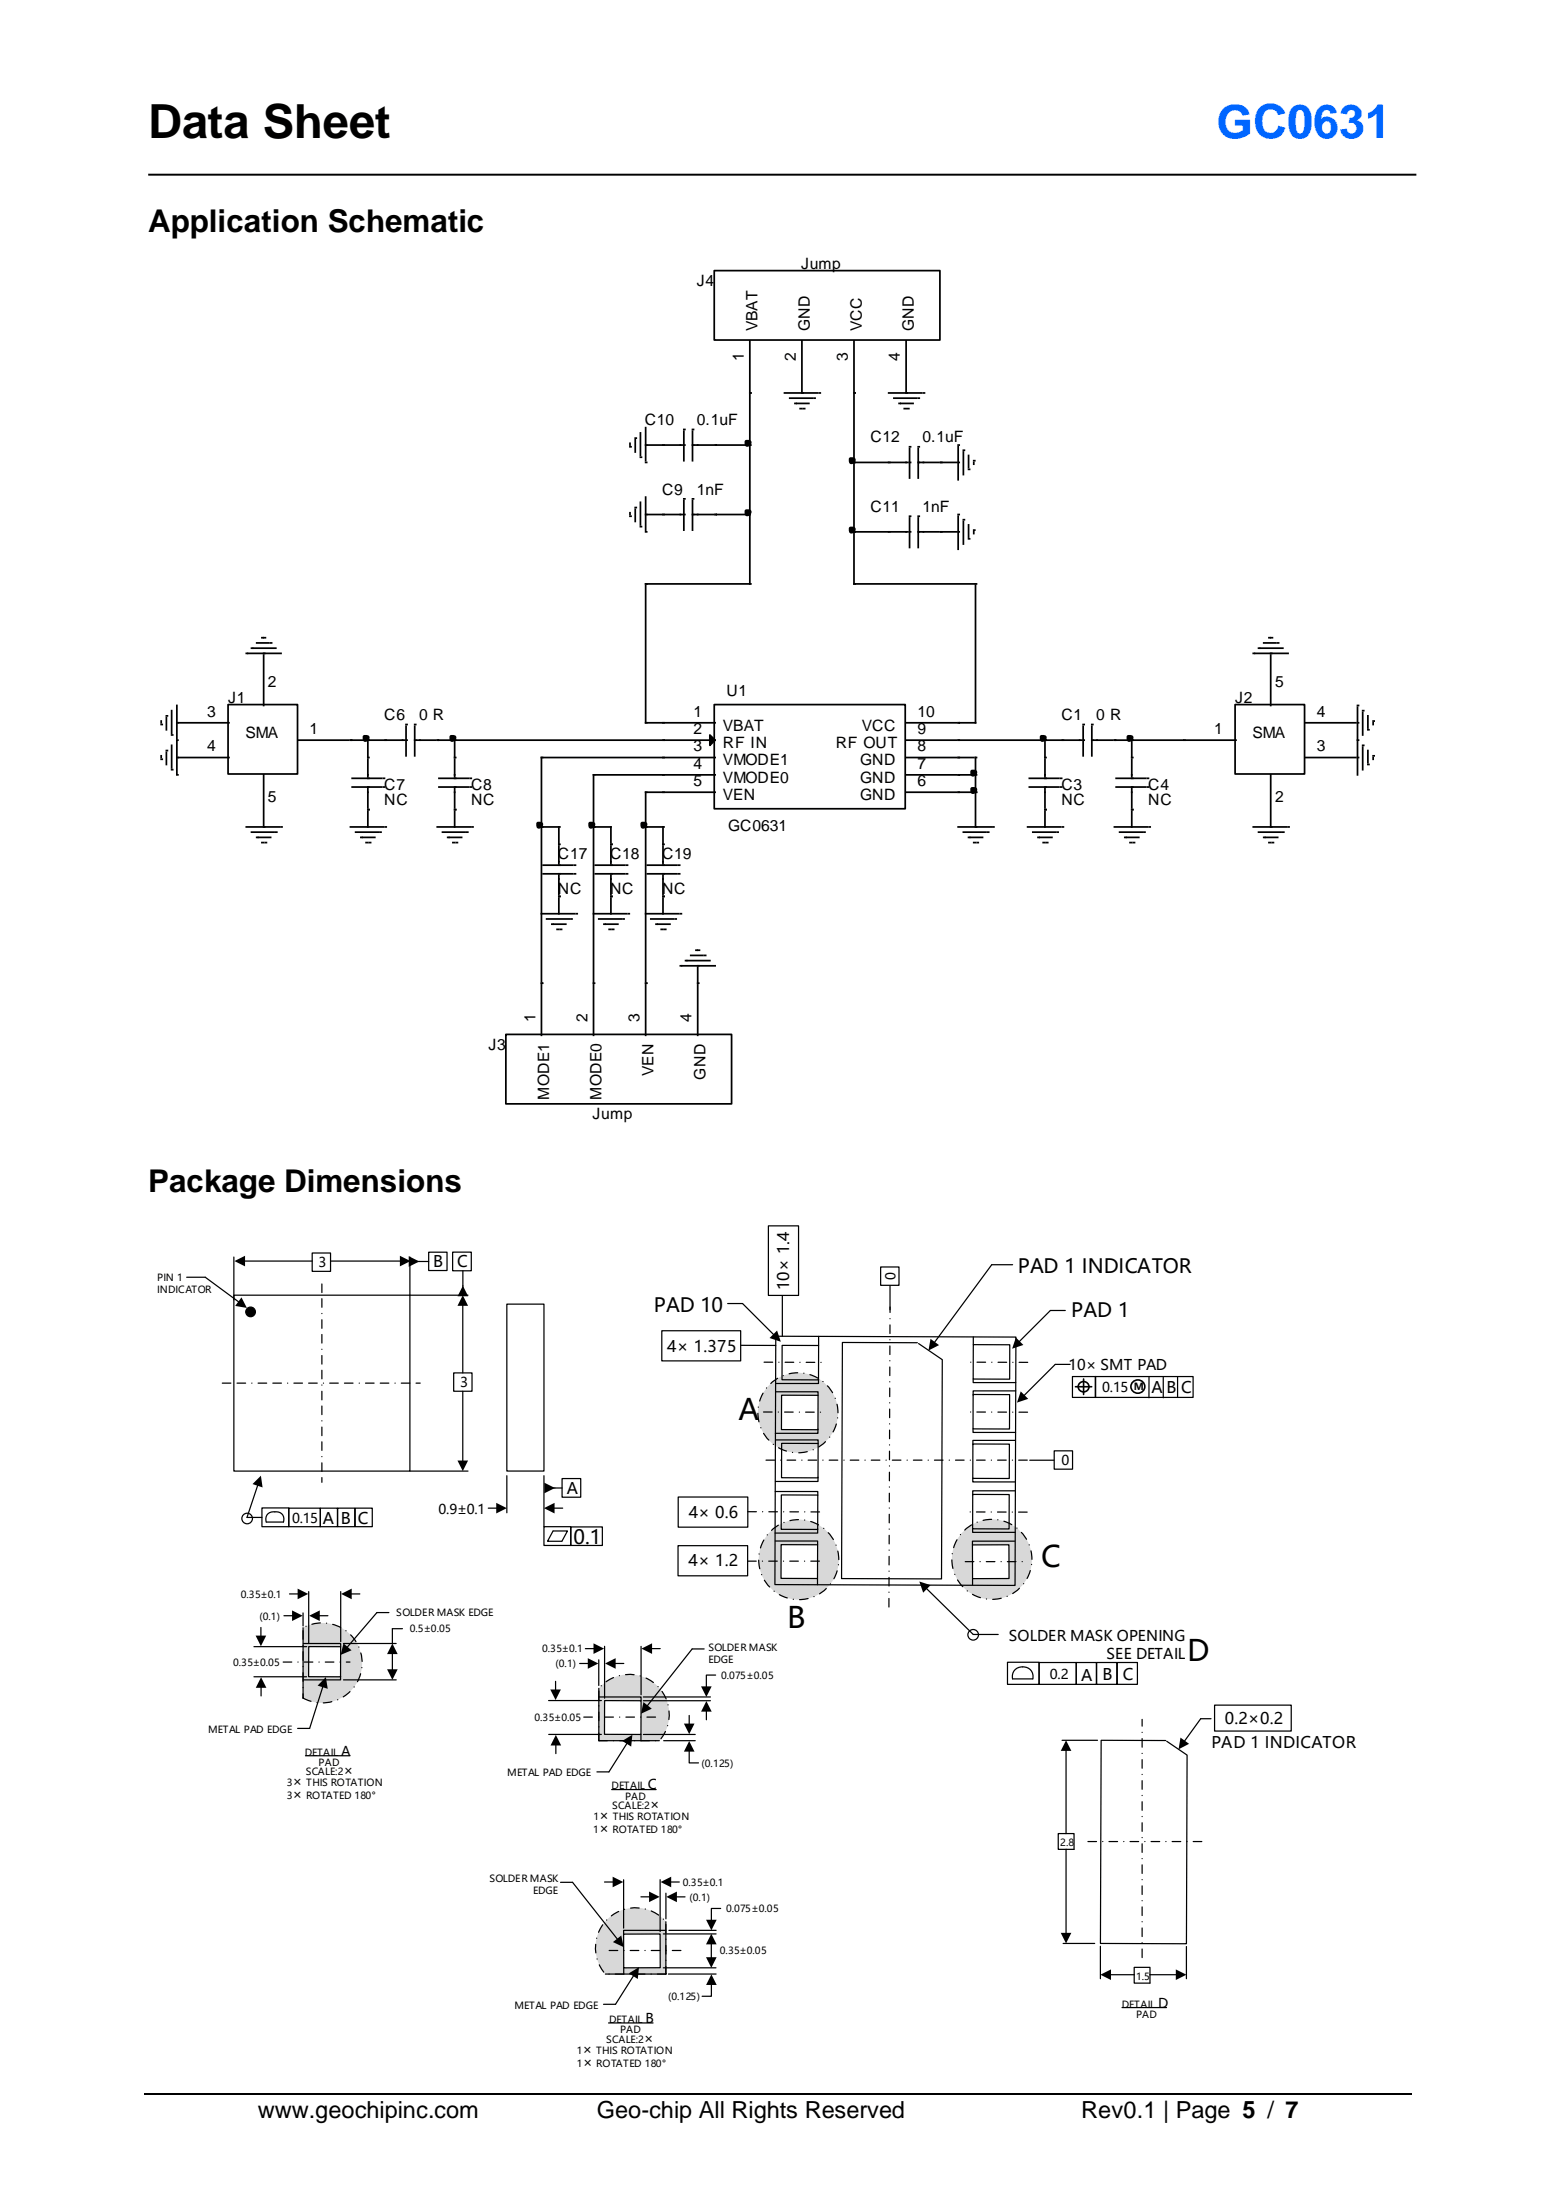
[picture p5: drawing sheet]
<svg xmlns="http://www.w3.org/2000/svg" width="210mm" height="297mm" viewBox="0 0 210 297" stroke-linecap="round" stroke-linejoin="round" font-family="sans-serif">
<path d="M143.8 176.9h-2l-4.3 4.3M19.5 282.7h171" fill="none" stroke="#000" stroke-width=".17"/>
<path d="M20 23.6h171.2" fill="none" stroke="#000" stroke-width=".26"/>
<path d="M137.1 180.6l1 1-1.5 .5z" fill="#000"/>
<circle cx="107.7" cy="190.7" r="5.4" fill="#d8d8d8"/>
<circle cx="107.7" cy="190.7" r="5.4" fill="none" stroke="#000" stroke-width=".17" stroke-dasharray="1.2 .8 0 .8"/>
<circle cx="133.9" cy="210.5" r="5.4" fill="#d8d8d8"/>
<circle cx="133.9" cy="210.5" r="5.4" fill="none" stroke="#000" stroke-width=".17" stroke-dasharray="1.2 .8 0 .8"/>
<circle cx="107.8" cy="210.6" r="5.4" fill="#d8d8d8"/>
<circle cx="107.8" cy="210.6" r="5.4" fill="none" stroke="#000" stroke-width=".17" stroke-dasharray="1.2 .8 0 .8"/>
<g fill="none" stroke="#000" stroke-width=".17">
<path d="M25.2 172.4h2.5l4.6 3.4M31.6 174.9h23.7v23.7h-23.7zM31.6 169.7v5.8M32.9 170.3h9.2M42.1 169.2h2.5v2.4h-2.5zM44.6 170.3h9.6M55.3 169.7v5.2h7.9M55.7 170.3h2.2M57.9 169.1h2.4v2.4h-2.4zM61.1 169h2.5v2.6h-2.5zM62.5 176.1v9.2M62.5 171.6v2.9"/>
<path d="M68.4 176.1h5v22.5h-5zM55.3 198.6h7.9M61.2 185.3h2.5v2.5h-2.5zM62.5 187.8v9.6M68.4 199.2v5M73.4 199.2v6.9M75.9 199.6h2.5v2.5h-2.5zM104.7 180.4l32.4 .1-.1 33.5-32.4-.1zM123.8 181.3l-10.1-.1-.1 31.9 13.5 .1 .1-29.6-3.2-2.2M34.8 200.4l-1.5 4.5h2.1M35.4 203.6h3.6v2.5h-3.6zM36.2 204.3a1.94 1.94 0 0 1 1.8 0l.2 .3 .1 .4v.5h-2.4v-.5l.1-.4z"/>
<path d="M39 203.6h4.2v2.5h-4.2zM43.2 203.6h2.3v2.5h-2.3zM45.6 203.6h2.3v2.5h-2.3zM47.9 203.6h2.3v2.5h-2.3zM65.9 203.6h1.3M73.7 200.9h2.2M74.7 203.6h1.2"/>
<circle cx="33.8" cy="177.1" r=".65"/>
<circle cx="33.4" cy="205" r=".72"/>
</g>
<path d="M43.4 173.3v26.8M30 186.7h26.7" fill="none" stroke="#000" stroke-width=".17" stroke-dasharray="1.2 .8 1.2 .8 0 .8"/>
<g fill="#000">
<path d="M32.6 175.2l.7 1.4-1.6-.3zM31.6 170.3l1.5-.8v1.5zM54 169.5l1.4 .8-1.4 .7zM55.2 169.6l1.4 .7-1.4 .7zM62.5 174.9l.7 1.4h-1.5zM62.5 173.6l.7 1.4h-1.4zM61.7 197.2h1.5l-.7 1.4zM34.1 200.4l1.1-1.2 .2 1.6zM67 202.9l1.4 .7-1.4 .7zM73.5 200.2l1.4 .7-1.4 .7zM73.4 203.6l1.4-.7v1.4z"/>
<circle cx="33.8" cy="177.1" r=".65"/>
</g>
<path d="M105.4 208.5l5 .1-.1 4.5h-4.9z" fill-rule="evenodd" fill="#fff"/>
<path d="M104.7 194.4h5.7v.5M105.5 194.9h4.9v4.6h-4.9zM110.4 199.4v.6h-5.7M104.6 201.4h5.8v.4M104.7 208h5.7v.6M105.4 208.5l5 .1-.1 4.5h-4.9zM105.5 201.8h4.9v4.7h-5zM110.3 213.1v.8M110.4 206.4v.6h-5.8" fill="none" stroke="#000" stroke-width=".17"/>
<path d="M100.9 204.1h10.4M120 217l.1-40.6" fill="none" stroke="#000" stroke-width=".17" stroke-dasharray="1.2 .8 0 .8"/>
<path d="M105.5 188.4h4.9v4.6h-4.9z" fill-rule="evenodd" fill="#fff"/>
<g fill="none" stroke="#000" stroke-width=".17">
<path d="M104.7 187.9h5.7v.5M105.5 188.4h4.9v4.6h-4.9zM105.6 181.6h4.9v4.7h-5zM110.4 192.9v.6h-5.7M110.5 186.2v.6h-5.8M131.3 199.6v.5h5.7M131.3 194.9l4.9 .1v4.6h-4.9zM131.3 192.9v.5h5.8M131.3 188.3h5v4.6h-5zM131.4 186.2v.5h5.7M131.4 181.5l4.9 .1v4.6h-4.9zM137.1 194.5h-5.8v.5"/>
<path d="M137.1 187.8h-5.8v.6M131.3 206.4v.5h5.7M131.3 201.8h4.9v4.6h-4.9zM137 201.3h-5.7v.5"/>
</g>
<path d="M103.1 190.6l8.2 .1M103.1 183.9h8.3M138.7 197.1h-36.1M138.7 190.7l-8.3-.1M138.7 183.9h-8.2M138.6 204.1h-8.2" fill="none" stroke="#000" stroke-width=".17" stroke-dasharray="1.2 .8 0 .8"/>
<path d="M131.3 208.6h4.9v4.5h-4.9z" fill-rule="evenodd" fill="#fff"/>
<g fill="none" stroke="#000" stroke-width=".17">
<path d="M89.3 179.7h10.7v4h-10.7zM98.2 176h2l4.3 4.3M103.7 165.5h4.1v9.4h-4.1zM105.6 174.9v5.5M118.9 171h2.4v2.5h-2.4zM120.1 173.6v3.2M100 181.6h4.7M110.5 180.4v1.2M131.4 180.5v1M139 197.1h3.2M142.3 195.9h2.5v2.4h-2.5zM144.4 184.2h-2l-4.3 4.3"/>
<path d="M144.8 185.8h3.1v2.9h-3.1zM147.8 185.8h13.2v2.9h-13.2zM155.1 185.9v2.8M157 185.9v2.8M158.9 185.8v2.9M91.5 208.7h9.4v4h-9.4zM91.5 202.1h9.4v4.1h-9.4zM125 214.4l6.4 6.3h3.3M131.3 208.6h4.9v4.5h-4.9zM131.3 213.1v.9M137 208.1h-5.7v.5M136 224.4h4.2v3h-4.2z"/>
<path d="M136.9 225.5a1.42 1.42 0 0 1 1.7-.4 1.42 1.42 0 0 1 .8 1.6h-2.7l-.1-.5zM140.2 224.4h5.1v3h-5.1zM145.3 224.4h2.7v3h-2.7zM148 224.4h2.7v3h-2.7zM150.8 224.4h2.7v3h-2.7z"/>
<circle cx="131.4" cy="220.7" r=".72"/>
</g>
<path d="M100.9 210.8h10.5M130.3 210.8h8.3" fill="none" stroke="#000" stroke-width=".17" stroke-dasharray="1.2 .8 0 .8"/>
<path d="M103.9 180.6l1-1 .5 1.5zM137.8 187.8l1 1.1-1.5 .5zM124.1 213.5l1.5 .5-1 1z" fill="#000"/>
<g fill="none" stroke="#000" stroke-width=".22">
<path d="M145.2 187.2h2.1M146.3 186.2v2.1"/>
<circle cx="146.3" cy="187.2" r=".72"/>
<circle cx="153.6" cy="187.2" r=".92"/>
</g>
<path d="M80.9 227.9a5.4 5.4 0 0 1 7.6-.5 5.4 5.4 0 0 1 .5 7.6h-8.1z" fill-rule="evenodd" fill="#d8d8d8"/>
<path d="M80.9 227.9a5.4 5.4 0 0 1 7.6-.5 5.4 5.4 0 0 1 .5 7.6h-8.1z" fill="none" stroke="#000" stroke-width=".17" stroke-dasharray="1.2 .8 0 .8"/>
<path d="M81.6 229.6h4.9v4.6l-4.9-.1z" fill-rule="evenodd" fill="#fff"/>
<path d="M80.8 229.1h5.7v.5M80.8 227.9v7.1h8.2M81.6 229.6h4.9v4.6l-4.9-.1zM86.5 234.2v.8" fill="none" stroke="#000" stroke-width=".17"/>
<path d="M78.8 231.8h10.5M80.8 235h.1" fill="none" stroke="#000" stroke-width=".17" stroke-dasharray="1.2 .8 0 .8"/>
<path d="M40.9 219.7a5.4 5.4 0 0 1 8 4.8 5.4 5.4 0 0 1-8 4.7z" fill-rule="evenodd" fill="#d8d8d8"/>
<path d="M40.9 219.7a5.4 5.4 0 0 1 8 4.8 5.4 5.4 0 0 1-8 4.7z" fill="none" stroke="#000" stroke-width=".17" stroke-dasharray="1.2 .8 0 .8"/>
<path d="M41 221.9h5v.4" fill="none" stroke="#000" stroke-width=".17"/>
<path d="M41.7 222.3h4.3v4.1h-4.3z" fill-rule="evenodd" fill="#fff"/>
<g fill="none" stroke="#000" stroke-width=".17">
<path d="M35.2 219.7v1.3M38.3 218.1h1.3M39.1 215.2h1.3M40.9 217.8v1.7M40.9 219.7v9.5M41.7 214.9v7M43 218.1h1.3M46 214.9v6.7M47.3 215.2h1.3M52.5 217.7h-1.6l-4.1 4.8M54.3 219.9h-1.3v2M34.3 222.3h7.1"/>
<path d="M34.3 226.4h7.1M35.2 227.7v1.3M41.2 237h6M41.7 222.3h4.3v4.1h-4.3zM43.6 227.6l-1.8 5.7h-1.6M46 226.3v.5h-5.1M46.3 221.9h7.2M46.4 226.8h7.1M53 223.1v2.4M74 229.6h7.2M74.1 234.2h7.1M75 227v1.3"/>
<path d="M75 235.5v1.2M78.2 224.6h1.3M79 222.6h1.3M80.8 224.1v3.4M81.6 222.3v7M82.9 224.6h1.3M84.7 235.3l-2.5 3.9h-1.6M86.5 222.3v6.5M86.8 229.1h9.1M86.8 229.6h9.1M86.8 234.2h7M87.8 222.6h1.3"/>
<path d="M89.6 235h4.2M93 236.3v1.7h1.3M93 231.6v1.3M95 222.6h-1.6l-6.1 7.8M95.3 230.9v1.3M96.6 226.1h-1.3v1.7M82.6 241.6h6"/>
</g>
<path d="M38.2 224.4h9" fill="none" stroke="#000" stroke-width=".17" stroke-dasharray="1.2 .8 0 .8"/>
<g fill="#000">
<path d="M39.4 217.4l1.5 .7-1.5 .7zM40.2 214.5l1.4 .7-1.4 .7zM41.7 218.1l1.5-.7v1.4zM46 215.2l1.5-.7v1.4zM34.5 220.8h1.4l-.7 1.4zM35.2 226.4l.8 1.5h-1.5zM44 226.4l.2 1.6-1.3-.4zM46.4 221.9l1 .9-1.4 .6zM53 221.9l.7 1.4h-1.5zM52.2 225.4h1.5l-.7 1.4zM74.3 228.1h1.4l-.7 1.4zM75 234.2l.7 1.4h-1.4z"/>
<path d="M79.3 223.9l1.5 .7-1.5 .7zM80.1 221.9l1.4 .7-1.4 .7zM81.7 224.6l1.4-.7v1.4zM84 235l1.4-.8-.2 1.6zM86.8 229.8l1.2 .9-1.5 .7zM86.6 222.6l1.4-.7v1.4zM92.3 232.7h1.4l-.7 1.4zM93 235l.7 1.5h-1.4zM95.3 229.6l.8 1.5h-1.5zM94.6 227.7h1.5l-.8 1.4z"/>
</g>
<path d="M82.2 258.9a5.4 5.4 0 0 1 7.7 .5l-.1 7.1h-8.1a5.4 5.4 0 0 1 .5-7.6z" fill-rule="evenodd" fill="#d8d8d8"/>
<path d="M82.2 258.9a5.4 5.4 0 0 1 7.7 .5l-.1 7.1h-8.1a5.4 5.4 0 0 1 .5-7.6z" fill="none" stroke="#000" stroke-width=".17" stroke-dasharray="1.2 .8 0 .8"/>
<path d="M84.2 261.1h4.9v4.6h-4.9z" fill-rule="evenodd" fill="#fff"/>
<g fill="none" stroke="#000" stroke-width=".17">
<path d="M136.7 170.7h-2.8l-7.8 10.6M73.4 206.1h3.6v2.5h-3.6zM74.6 206.7l-.7 1.4h1.9M74.7 206.7h1.9l-.8 1.4M77 206.1h4.3v2.5h-4.3zM143.3 234.9h4.8M143.9 236.2v11.3M157.3 235l-8.7-.1-.1 27.5h11.6l.1-25.5-2.7-1.8M163.5 232h-1.4l-2.3 3.2M163.9 230.2h10.4v3.5h-10.4zM75.7 254.1h1.6l6.1 7.8M81.6 254.1h1.3"/>
<path d="M84.2 253.8v6.5M86.5 256.1h1.3M89.1 253.8v7M89.9 259.4v7.1h-8.2M89.9 255.6v3.5M90.4 254.1h1.3M91.2 256.1h1.3M97.3 257.7h-1.3v1.7M143.9 247.5h-1.1v2.2h1.1M143.9 247.5h1.1v2.2h-1.1M143.9 249.7v11.4M82.1 273.1h6"/>
<path d="M84.2 261.1h4.9v4.6h-4.9zM84.2 265.7v.8M85.6 266.6l-2.5 4h-1.6M89.5 265.7h7.1M89.5 261.1h7.2M89.9 260.6h-5.7v.5M90.2 266.5h6.5M90.3 260.6h6.4M96 262.3v2.1M96 267.8v1.7h-1.2M143.5 262.4h4.3M148.5 262.8v4.3"/>
<path d="M149.8 266.6h3.3M151.4 271h6.1M153.1 266.6v-1h2.1v1M153.1 266.6v1.1h2.1v-1.1M155.2 266.6h3.7M160.1 262.8v4.3"/>
</g>
<path d="M162.2 248.6h-16.2M89.9 266.5h.1M91.9 263.3h-10.5M154.2 264.3v-32.2" fill="none" stroke="#000" stroke-width=".17" stroke-dasharray="1.2 .8 0 .8"/>
<g fill="#000">
<path d="M125.6 180.7l1.1 .9-1.4 .7zM143.9 234.9l.7 1.5h-1.4zM159.3 234.6l1.2 .8-1.4 .8zM82.7 253.4l1.4 .7-1.4 .7zM87.6 255.4l1.4 .7-1.4 .7zM89.2 254.1l1.4-.7v1.4zM89.9 256.1l1.5-.7v1.4zM95.3 259.2h1.4l-.7 1.4zM82.7 262.2l1.2-.9 .3 1.6zM84.9 266.4l1.3-.8-.1 1.6zM96 261.1l.7 1.4h-1.4zM96 266.5l.7 1.5h-1.4z"/>
<path d="M95.3 264.2h1.4l-.7 1.5zM143.2 260.9h1.4l-.7 1.5zM148.5 266.6l1.5-.7v1.4zM158.7 265.9l1.4 .7-1.4 .7z"/>
</g>
<g fill="none" stroke="#000" stroke-width=".23">
<path d="M96.4 36.5h30.5v9.4h-30.5zM85 59.9v.2M85.7 59.1h.1M85.7 59.4v1.6M86.4 58.4v3.1M87.1 57.7v4.5M92.3 58h.1M92.3 58.2v4M93.5 58h.1M93.5 58.2v4M101.2 53.1h.1M101.2 46v6.8"/>
<path d="M101.2 53.3v6.8M105.9 53.1h4.4M106.6 53.8h3M107.3 54.5h.1M107.5 54.5h1.7M108 55.2h.2M108.2 53.1h.1M108.2 46v6.8M108.5 55.2h.1M109.9 53.8h.1M110.6 53.1h.1M115.3 53.1h.1"/>
<path d="M115.3 46v6.8M115.3 53.3v18.3M120 53.1h4.4M120.7 53.8h3M121.4 54.5h.1M121.6 54.5h1.6M122.1 55.2h.2M122.3 53.1h.1M122.3 46v6.8M122.5 55.2h.1M123.9 53.8h.1M124.6 53.1h.1"/>
<path d="M85 69.7h.1M85 60.3h.1M85 69.2v.3M85.7 68.5h.1M85.7 68.8v1.6M86.4 71.1h.1M86.4 61.7h.1M86.4 67.8v3.1M87.1 60.1h.1M87.1 71.8h.1M87.1 78.8h.1M87.1 69.5h.1"/>
<path d="M87.1 62.4h.1M87.1 67.1v4.5M87.1 79.1v18.5M87.4 60.1h2.1M87.4 78.8h13.8M87.4 69.5h2.1M89.5 60.1h.1M89.5 69.5h.1M89.7 60.1h2.4M89.7 69.5h2.4M92.3 60.1h.1M92.3 69.5h.1"/>
<path d="M92.3 67.3h.1M92.3 67.6v4M93.5 60.1h.1M93.5 67.3h.1M93.5 69.5h.1M93.5 67.6v4M93.7 60.1h2.6M93.7 69.5h2.6M96.5 60.1h.1M96.5 69.5h.1M96.8 60.1h4.4M96.8 69.5h4.4"/>
<path d="M101.2 60.1h.1M101.2 78.8h.1M101.2 60.3v18.3M115.3 78.8h.1M115.3 71.8h.1M115.3 62.4h.1M115.3 71.8v6.8M115.5 71.8h4.5M115.5 78.8h16.2M115.5 62.4h4.5M120 71.8h.1M120 62.4h.1"/>
<path d="M120.2 71.8h2.3M120.2 62.4h2.3M122.8 71.8h.1M122.8 69.7h.1M122.8 62.4h.1M122.8 60.3h.1M122.8 60.6v3.9M122.8 69.9v4M123.9 69.7h.1M123.9 71.8h.1M123.9 60.3h.1M123.9 62.4h.1"/>
<path d="M123.9 60.6v3.9M123.9 69.9v4M124.2 71.8h2.5M124.2 62.4h2.5M127 71.8h.1M127 62.4h.1M127 71.8h2.1M127 62.4h2.1M129.3 60.1h.1M129.3 62.4h.1M129.3 71.8h.1M129.3 69.5h.1"/>
<path d="M129.3 60.3v4.5M129.3 69.7v4.4M130 60.8h.1M130 70.2h.1M130 61v3.1M130 70.4v3M130.7 63.4h.1M130.7 72.7h.1M130.7 61.5v1.6M130.7 70.9v1.6M131.4 62.2h.1M131.4 71.6h.1"/>
<path d="M131.4 62.4v.3M131.4 71.8v.2M131.7 78.8h.1M131.7 79.1v18.5h-2.1M21.8 97.8h.1M21.8 97.3v.3M22.5 96.6h.1M22.5 96.9v1.6M23.2 99.2h.1M23.2 95.9v3.1M23.9 97.6h.1M23.9 99.9h.1"/>
<path d="M23.9 95.2v4.5M23.9 99.9v4.5M24.1 97.6h6.8M30.8 95.1h9.4v9.4h-9.4zM33.2 88.2h.1M33.5 88.2h4.4M33.9 87.5h.1M34.2 87.5h3M34.7 86.8h1.6M35.4 86.1h.1M35.6 88.2h.1M35.6 88.4v6.8"/>
<path d="M35.6 86.1h.2M36.5 86.8h.1M40.3 99.9h6.8M47.3 99.9h.1M47.5 99.9h2.1M49.6 99.9h.1M49.9 99.9h2.1M52 99.9h.1M52.2 99.9h2.4M54.8 99.9h.1M54.8 97.8h.1M54.8 98.1v3.9"/>
<path d="M56 97.8h.1M56 99.9h.1M56 98.1v3.9M56.2 99.9h2.6M59 99.9h.1M59.3 99.9h29.9M61.4 99.9h.1M87.1 97.6h.1M87.4 97.6h2.1M89.5 97.6h.1M89.5 99.9h.1M89.7 99.9h6.8"/>
<path d="M89.7 97.6h6.8M96.4 95.1h25.8v14.1h-25.8zM122.3 99.9h6.8M122.3 97.6h6.8M129.3 97.6h.1M129.3 99.9h.1M129.3 99.9h11.5M141 99.9h.1M141.3 99.9h2.1M143.4 99.9h.1M143.6 99.9h2.4M146.2 99.9h.1"/>
<path d="M146.2 97.8h.1M146.2 98.1v3.9M147.4 97.8h.1M147.4 99.9h.1M147.4 98.1v3.9M147.6 99.9h2.6M150.4 99.9h.1M150.7 99.9h2.1M152.8 99.9h.1M153 99.9h6.8M159.8 99.9h.1M160 99.9h6.8"/>
<path d="M166.7 95.1h9.4v9.4h-9.4zM169.2 88.2h.1M169.4 88.2h4.4M169.9 87.5h.1M170.1 87.5h3M170.6 86.8h1.6M171.3 86.1h.1M171.5 88.2h.1M171.5 88.4v6.8M171.5 86.1h.2M172.4 86.8h.1M176.2 97.6h6.8"/>
<path d="M183.2 99.9h.1M183.2 95.2h.1M183.2 97.6h.1M183.2 95.5v4.4M183.9 95.9h.1M183.9 96.2v3M184.6 98.5h.1M184.6 96.6v1.7M185.3 97.3h.1M185.3 97.6v.2M21.8 102.5h.1M21.8 102v.3"/>
<path d="M22.5 101.3h.1M22.5 101.6v1.6M23.2 103.9h.1M23.2 100.6v3.1M23.9 104.6h.1M23.9 102.3h.1M24.1 102.3h6.8M33.2 111.6h4.5M33.9 112.3h3.1M34.7 113.1h.1M34.9 113.1h1.6M35.4 113.8h.2"/>
<path d="M35.6 111.6h.1M35.6 104.6v6.8M35.8 113.8h.1M37.2 112.3h.1M37.9 111.6h.1M47.3 111.6h4.5M47.5 106.3h4M47.5 105.1h4M48 112.3h3.1M48.7 113.1h.1M48.9 113.1h1.7M49.4 113.8h.2"/>
<path d="M49.6 109.3h.1M49.6 105.1h.1M49.6 106.3h.1M49.6 102.3h.1M49.6 100.2v2.1M49.6 102.5v2.3M49.6 106.5v2.6M49.6 109.5v2.1M49.9 113.8h.1M51.3 112.3h.1M51.8 106.3h.1M51.8 105.1h.1"/>
<path d="M52 111.6h.1M59 111.6h4.5M59.3 106.3h3.9M59.3 105.1h3.9M59.7 112.3h3.1M60.4 113.1h.1M60.7 113.1h1.6M61.1 113.8h.3M61.4 105.1h.1M61.4 106.3h.1M61.4 102.3h.1M61.4 109.3h.1"/>
<path d="M61.4 100.2v2.1M61.4 102.5v2.3M61.4 106.5v2.6M61.4 109.5v2.1M61.6 113.8h.1M63 112.3h.1M63.5 106.3h.1M63.5 105.1h.1M63.7 111.6h.1M73.1 102.3h.1M73.1 111.6h.1M73.1 102.3v9.1"/>
<path d="M73.1 111.6v20.9M73.3 111.6h2.1M73.3 102.3h16.2M73.3 118h4M73.3 116.8h4M75.4 111.6h.1M75.4 116.8h.1M75.4 118h.1M75.4 114h.1M75.4 111.9v2.1M75.4 114.2v2.4M75.4 118.2v2.6"/>
<path d="M77.5 118h.1M77.5 116.8h.1M80.1 111.6h.1M80.1 104.6h.1M80.1 104.6v6.8M80.1 111.9v20.8M80.3 111.6h2.2v2.2M80.3 104.6h9.2M80.3 118h4M80.3 116.8h4M82.5 116.8h.1M82.5 118h.1"/>
<path d="M82.5 114h.1M82.5 114.2v2.4M82.5 118.2v2.6M84.6 118h.1M84.6 116.8h.1M87.1 107h.1M87.1 111.6h.1M87.1 107v4.4M87.1 111.6v20.9M87.4 111.6h2.1M87.4 107h2.1M87.4 118h4"/>
<path d="M87.4 116.8h4M89.5 111.6h.1M89.5 102.3h.1M89.5 104.6h.1M89.5 107h.1M89.5 116.8h.1M89.5 118h.1M89.5 114h.1M89.5 111.9v2.1M89.5 114.2v2.4M89.5 118.2v2.6M89.7 107h6.8"/>
<path d="M89.7 102.3h6.8M89.7 104.6h6.8M91.6 118h.1M91.6 116.8h.1M122.3 107h6.8M122.3 102.3h6.8M122.3 104.6h6.8M129.3 107h.1M129.3 104.6h.1M129.3 102.3h.1M129.3 111.6h4.5M129.3 107h2.1"/>
<path d="M129.3 102.3h2.1M129.6 104.6h2.1M130 112.3h3.1M130.7 113.1h.1M131 113.1h1.6M131.4 113.8h.3M131.7 102.3h.1M131.7 107h.1M131.7 104.6h.1M131.7 111.6h.1M131.7 102.3v2.1M131.7 104.6v2.1"/>
<path d="M131.7 107v4.4M131.9 113.8h.1M133.3 112.3h.1M134 111.6h.1M138.7 111.6h4.5M138.9 106.3h4M138.9 105.1h4M139.4 112.3h3M140.1 113.1h.1M140.3 113.1h1.7M140.8 113.8h.2M141 105.1h.1"/>
<path d="M141 106.3h.1M141 102.3h.1M141 109.3h.1M141 100.2v2.1M141 102.5v2.3M141 106.5v2.6M141 109.5v2.1M141.3 113.8h.1M142.7 112.3h.1M143.2 106.3h.1M143.2 105.1h.1M143.4 111.6h.1"/>
<path d="M150.4 111.6h4.5M150.7 106.3h3.9M150.7 105.1h3.9M151.1 112.3h3.1M151.8 113.1h.1M152.1 113.1h1.6M152.5 113.8h.3M152.8 105.1h.1M152.8 106.3h.1M152.8 102.3h.1M152.8 109.3h.1M152.8 100.2v2.1"/>
<path d="M152.8 102.5v2.3M152.8 106.5v2.6M152.8 109.5v2.1M153 113.8h.1M154.4 112.3h.1M154.9 106.3h.1M154.9 105.1h.1M155.1 111.6h.1M169.2 111.6h4.4M169.9 112.3h3M170.6 113.1h.1M170.8 113.1h1.6"/>
<path d="M171.3 113.8h.2M171.5 111.6h.1M171.5 104.6v6.8M171.7 113.8h.1M173.1 112.3h.1M173.8 111.6h.1M176.2 102.3h6.8M183.2 102.3h.1M183.2 100.2v4.4M183.9 100.6h.1M183.9 100.9v3M184.6 103.2h.1"/>
<path d="M184.6 101.3v1.7M185.3 102h.1M185.3 102.3v.2M68.3 139.6h30.4v9.4h-30.4zM73.1 132.7h.1M73.1 133v6.8M73.1 123.4h4.4M73.8 124.1h3M74.5 124.8h.1M74.7 124.8h1.7M75.2 125.5h.2M75.4 121h.1"/>
<path d="M75.4 121.3v2.1M75.7 125.5h.1M77.1 124.1h.1M77.8 123.4h.1M80.1 132.7h.1M80.1 133v6.8M80.1 123.4h4.5M80.8 124.1h3.1M81.5 124.8h.1M81.8 124.8h1.6M82.2 125.5h.3M82.5 121h.1"/>
<path d="M82.5 121.3v2.1M82.7 125.5h.1M84.1 124.1h.1M84.8 123.4h.1M87.1 132.7h.1M87.1 133v6.8M87.1 123.4h4.5M87.8 124.1h3.1M88.5 124.8h.1M88.8 124.8h1.6M89.2 125.5h.3M89.5 121h.1"/>
<path d="M89.5 121.3v2.1M89.7 125.5h.1M91.1 124.1h.1M91.8 130.4h.1M91.8 123.4h.1M92.1 130.4h4.4M92.5 129.7h.1M92.8 129.7h3M93.2 129h1.7M93.9 128.3h.1M94.2 132.7h.1M94.2 130.4h.1"/>
<path d="M94.2 130.6v2.1M94.2 133v6.8M94.2 128.3h.2M95.1 129h.1"/>
</g>
<g fill="#000" stroke="#000" stroke-width=".23">
<path d="M95.8 99.2l.7 .7-.7 .7z"/>
<path d="M72.6 111.1a.49 .49 0 0 1 .6 .2 .44 .44 0 0 1-.6 .4l-.1-.4z" fill-rule="evenodd"/>
<circle cx="100.9" cy="59.8" r=".34"/>
<circle cx="100.9" cy="69.2" r=".34"/>
<circle cx="115" cy="62.2" r=".34"/>
<circle cx="115" cy="71.5" r=".34"/>
<circle cx="49.4" cy="99.7" r=".34"/>
<circle cx="61.1" cy="99.7" r=".34"/>
<circle cx="140.8" cy="99.7" r=".34"/>
<circle cx="152.5" cy="99.7" r=".34"/>
<circle cx="79.9" cy="111.4" r=".34"/>
<circle cx="86.9" cy="111.4" r=".34"/>
<circle cx="131.4" cy="104.3" r=".34"/>
<circle cx="131.4" cy="106.7" r=".34"/>
</g>
<text font-size="6.3" x="20" y="18.6">Data Sheet</text>
<text font-size="6.3" fill="#06f" x="164.2" y="18.6">GC0631</text>
<g font-size="4.2">
<text x="20" y="31.3">Application Schematic</text>
<text x="20" y="160.9">Package Dimensions</text>
</g>
<g font-size="4">
<text x="99.7" y="191.7">A</text>
<text x="140.5" y="211.6">C</text>
<text x="106.3" y="219.8">B</text>
<text x="160.2" y="224.2">D</text>
</g>
<g font-size="3.2">
<text x="34.8" y="286">www.geochipinc.com</text>
<text x="80.6" y="286">Geo-chip All Rights Reserved</text>
<text x="145.9" y="286">Rev0.1 | Page 5 / 7</text>
</g>
<g font-size="2.7">
<text x="137.4" y="171.9">PAD 1 INDICATOR</text>
<text x="88.3" y="177.1">PAD 10</text>
<text x="144.6" y="177.7">PAD 1</text>
<text x="77.4" y="208.4">0.1</text>
</g>
<g font-size="2.2">
<text x="58.5" y="171">B</text>
<text x="61.7" y="171.1">C</text>
<text x="106.5" y="174.2" transform="rotate(-90 106.5 174.2)">10× 1.4</text>
<text x="90.1" y="182.5">4× 1.375</text>
<text x="155.4" y="188">A</text>
<text x="157.5" y="188">B</text>
<text x="159.4" y="188">C</text>
<text x="76.5" y="201.7">A</text>
<text x="43.6" y="205.7">A</text>
<text x="46" y="205.8">B</text>
<text x="48.3" y="205.8">C</text>
<text x="93" y="204.9">4× 0.6</text>
<text x="92.9" y="211.5">4× 1.2</text>
<text x="145.9" y="226.9">A</text>
<text x="148.8" y="226.8">B</text>
<text x="151.6" y="226.8">C</text>
<text x="165.3" y="232.7">0.2×0.2</text>
<text x="163.5" y="236">PAD 1 INDICATOR</text>
</g>
<g font-size="2.1">
<text x="94.1" y="38.6">J4</text>
<text x="108.1" y="36.3">Jump</text>
<text x="102.3" y="44.7" transform="rotate(-90 102.3 44.7)">VBAT</text>
<text x="109.3" y="44.7" transform="rotate(-90 109.3 44.7)">GND</text>
<text x="116.3" y="44.7" transform="rotate(-90 116.3 44.7)">VCC</text>
<text x="123.4" y="44.7" transform="rotate(-90 123.4 44.7)">GND</text>
<text x="100.4" y="48.7" transform="rotate(-90 100.4 48.7)">1</text>
<text x="107.4" y="48.7" transform="rotate(-90 107.4 48.7)">2</text>
<text x="114.4" y="48.7" transform="rotate(-90 114.4 48.7)">3</text>
<text x="121.5" y="48.7" transform="rotate(-90 121.5 48.7)">4</text>
<text x="87" y="57.4">C10</text>
<text x="94.1" y="57.4">0.1uF</text>
<text x="117.5" y="59.7">C12</text>
<text x="124.5" y="59.7">0.1uF</text>
<text x="89.4" y="66.8">C9</text>
<text x="94.1" y="66.8">1nF</text>
<text x="117.5" y="69.1">C11</text>
<text x="124.5" y="69.1">1nF</text>
<text x="30.8" y="94.9">J1</text>
<text x="36.2" y="92.8">2</text>
<text x="98" y="93.9">U1</text>
<text x="166.7" y="94.9">J2</text>
<text x="172.1" y="92.8">5</text>
<text x="28" y="96.8">3</text>
<text x="28" y="101.5">4</text>
<text x="33.1" y="99.6">SMA</text>
<text x="41.8" y="99.1">1</text>
<text x="51.9" y="97.2">C6</text>
<text x="56.6" y="97.2">0 R</text>
<text x="93.6" y="96.8">1</text>
<text x="93.6" y="99.1">2</text>
<text x="93.6" y="101.5">3</text>
<text x="97.6" y="98.6">VBAT</text>
<text x="97.6" y="101">RF IN</text>
<text x="112.8" y="101">RF OUT</text>
<text x="116.3" y="98.6">VCC</text>
<text x="123.8" y="101.5">8</text>
<text x="123.8" y="99.1">9</text>
<text x="123.8" y="96.8">10</text>
<text x="143.3" y="97.2">C1</text>
<text x="148" y="97.2">0 R</text>
<text x="163.9" y="99.1">1</text>
<text x="169" y="99.6">SMA</text>
<text x="177.7" y="101.5">3</text>
<text x="177.7" y="96.8">4</text>
<text x="51.9" y="106.6">C7</text>
<text x="63.6" y="106.6">C8</text>
<text x="93.6" y="103.8">4</text>
<text x="93.6" y="106.1">5</text>
<text x="97.6" y="103.3">VMODE1</text>
<text x="97.6" y="105.7">VMODE0</text>
<text x="116.1" y="105.7">GND</text>
<text x="116.1" y="103.3">GND</text>
<text x="123.8" y="106.1">6</text>
<text x="123.8" y="103.8">7</text>
<text x="143.3" y="106.6">C3</text>
<text x="155" y="106.6">C4</text>
<text x="36.2" y="108.2">5</text>
<text x="51.9" y="108.7">NC</text>
<text x="63.6" y="108.7">NC</text>
<text x="97.6" y="108">VEN</text>
<text x="98.3" y="112.2">GC0631</text>
<text x="116.1" y="108">GND</text>
<text x="143.3" y="108.7">NC</text>
<text x="155" y="108.7">NC</text>
<text x="172.1" y="108.2">2</text>
<text x="75.3" y="116">C17</text>
<text x="82.3" y="116">C18</text>
<text x="89.4" y="116">C19</text>
<text x="75.3" y="120.7">NC</text>
<text x="82.3" y="120.7">NC</text>
<text x="89.4" y="120.7">NC</text>
<text x="65.9" y="141.8">J3</text>
<text x="72.3" y="138" transform="rotate(-90 72.3 138)">1</text>
<text x="79.3" y="138" transform="rotate(-90 79.3 138)">2</text>
<text x="86.3" y="138" transform="rotate(-90 86.3 138)">3</text>
<text x="93.4" y="138" transform="rotate(-90 93.4 138)">4</text>
<text x="74.1" y="148.6" transform="rotate(-90 74.1 148.6)">MODE1</text>
<text x="81.2" y="148.6" transform="rotate(-90 81.2 148.6)">MODE0</text>
<text x="88.2" y="145.3" transform="rotate(-90 88.2 145.3)">VEN</text>
<text x="95.2" y="145.7" transform="rotate(-90 95.2 145.7)">GND</text>
<text x="80" y="151.1">Jump</text>
</g>
<g font-size="2">
<text x="144.2" y="184.9">10× SMT PAD</text>
<text x="136.2" y="221.6">SOLDER MASK OPENING</text>
<text x="149.4" y="223.9">SEE DETAIL</text>
</g>
<g font-size="1.8">
<text x="43" y="171">3</text>
<text x="120.9" y="172.8" transform="rotate(-90 120.9 172.8)">0</text>
<text x="62.1" y="187.2">3</text>
<text x="148.8" y="187.9">0.15</text>
<text x="143.3" y="197.8">0</text>
<text x="39.4" y="205.6">0.15</text>
<text x="59.2" y="204.3">0.9±0.1</text>
<text x="141.7" y="226.7">0.2</text>
<text x="46.1" y="237">A</text>
<text x="46.4" y="239.7">×</text>
<text x="39.5" y="242.9">×</text>
<text x="39.5" y="241.2">×</text>
<text x="80.9" y="245.7">×</text>
<text x="87.5" y="241.6">C</text>
<text x="87.7" y="244.3">×</text>
<text x="80.8" y="247.4">×</text>
<text x="86.9" y="275.8">×</text>
<text x="87.1" y="273.1">B</text>
<text x="156.3" y="271">D</text>
<text x="78.6" y="277.3">×</text>
<text x="78.6" y="279">×</text>
</g>
<g font-size="1.3">
<text x="21.2" y="173">PIN 1</text>
<text x="21.2" y="174.6">INDICATOR</text>
<text x="153" y="187.7">M</text>
<text x="32.5" y="215.7">0.35±0.1</text>
<text x="35" y="218.7">(0.1)</text>
<text x="53.5" y="218.2">SOLDER MASK EDGE</text>
<text x="55.3" y="220.4">0.5±0.05</text>
<text x="31.5" y="224.9">0.35±0.05</text>
<text x="73.2" y="223.1">0.35±0.1</text>
<text x="75" y="225.1">(0.1)</text>
<text x="95.6" y="222.9">SOLDER MASK</text>
<text x="95.6" y="224.4">EDGE</text>
<text x="97.3" y="226.6">0.075±0.05</text>
<text x="28.1" y="233.9">METAL PAD EDGE</text>
<text x="72.1" y="232.3">0.35±0.05</text>
<text x="41.2" y="237">DETAIL</text>
<text x="41.3" y="239.7">SCALE:2</text>
<text x="43" y="238.4">PAD</text>
<text x="68.5" y="239.8">METAL PAD EDGE</text>
<text x="94.7" y="238.5">(0.125)</text>
<text x="38.7" y="242.9">3</text>
<text x="38.7" y="241.2">3</text>
<text x="41.3" y="242.9">ROTATED 180°</text>
<text x="41.3" y="241.2">THIS ROTATION</text>
<text x="80.1" y="245.7">1</text>
<text x="82.6" y="241.6">DETAIL</text>
<text x="82.6" y="244.3">SCALE:2</text>
<text x="82.7" y="245.7">THIS ROTATION</text>
<text x="84.4" y="243">PAD</text>
<text x="80.1" y="247.4">1</text>
<text x="82.7" y="247.4">ROTATED 180°</text>
<text x="143.1" y="249.2">2.8</text>
<text x="66.1" y="254">SOLDER MASK</text>
<text x="72" y="255.6">EDGE</text>
<text x="92.2" y="254.6">0.35±0.1</text>
<text x="93.1" y="256.7">(0.1)</text>
<text x="97.2" y="263.8">0.35±0.05</text>
<text x="98" y="258.2">0.075±0.05</text>
<text x="153.3" y="267.3">1.5</text>
<text x="69.4" y="271.3">METAL PAD EDGE</text>
<text x="81.8" y="275.8">SCALE:2</text>
<text x="82.2" y="273.1">DETAIL</text>
<text x="83.7" y="274.5">PAD</text>
<text x="90.2" y="270">(0.125)</text>
<text x="151.4" y="271">DETAIL</text>
<text x="153.3" y="272.4">PAD</text>
<text x="77.8" y="277.3">1</text>
<text x="77.9" y="279">1</text>
<text x="80.5" y="277.3">THIS ROTATION</text>
<text x="80.5" y="279">ROTATED 180°</text>
</g>
</svg>
